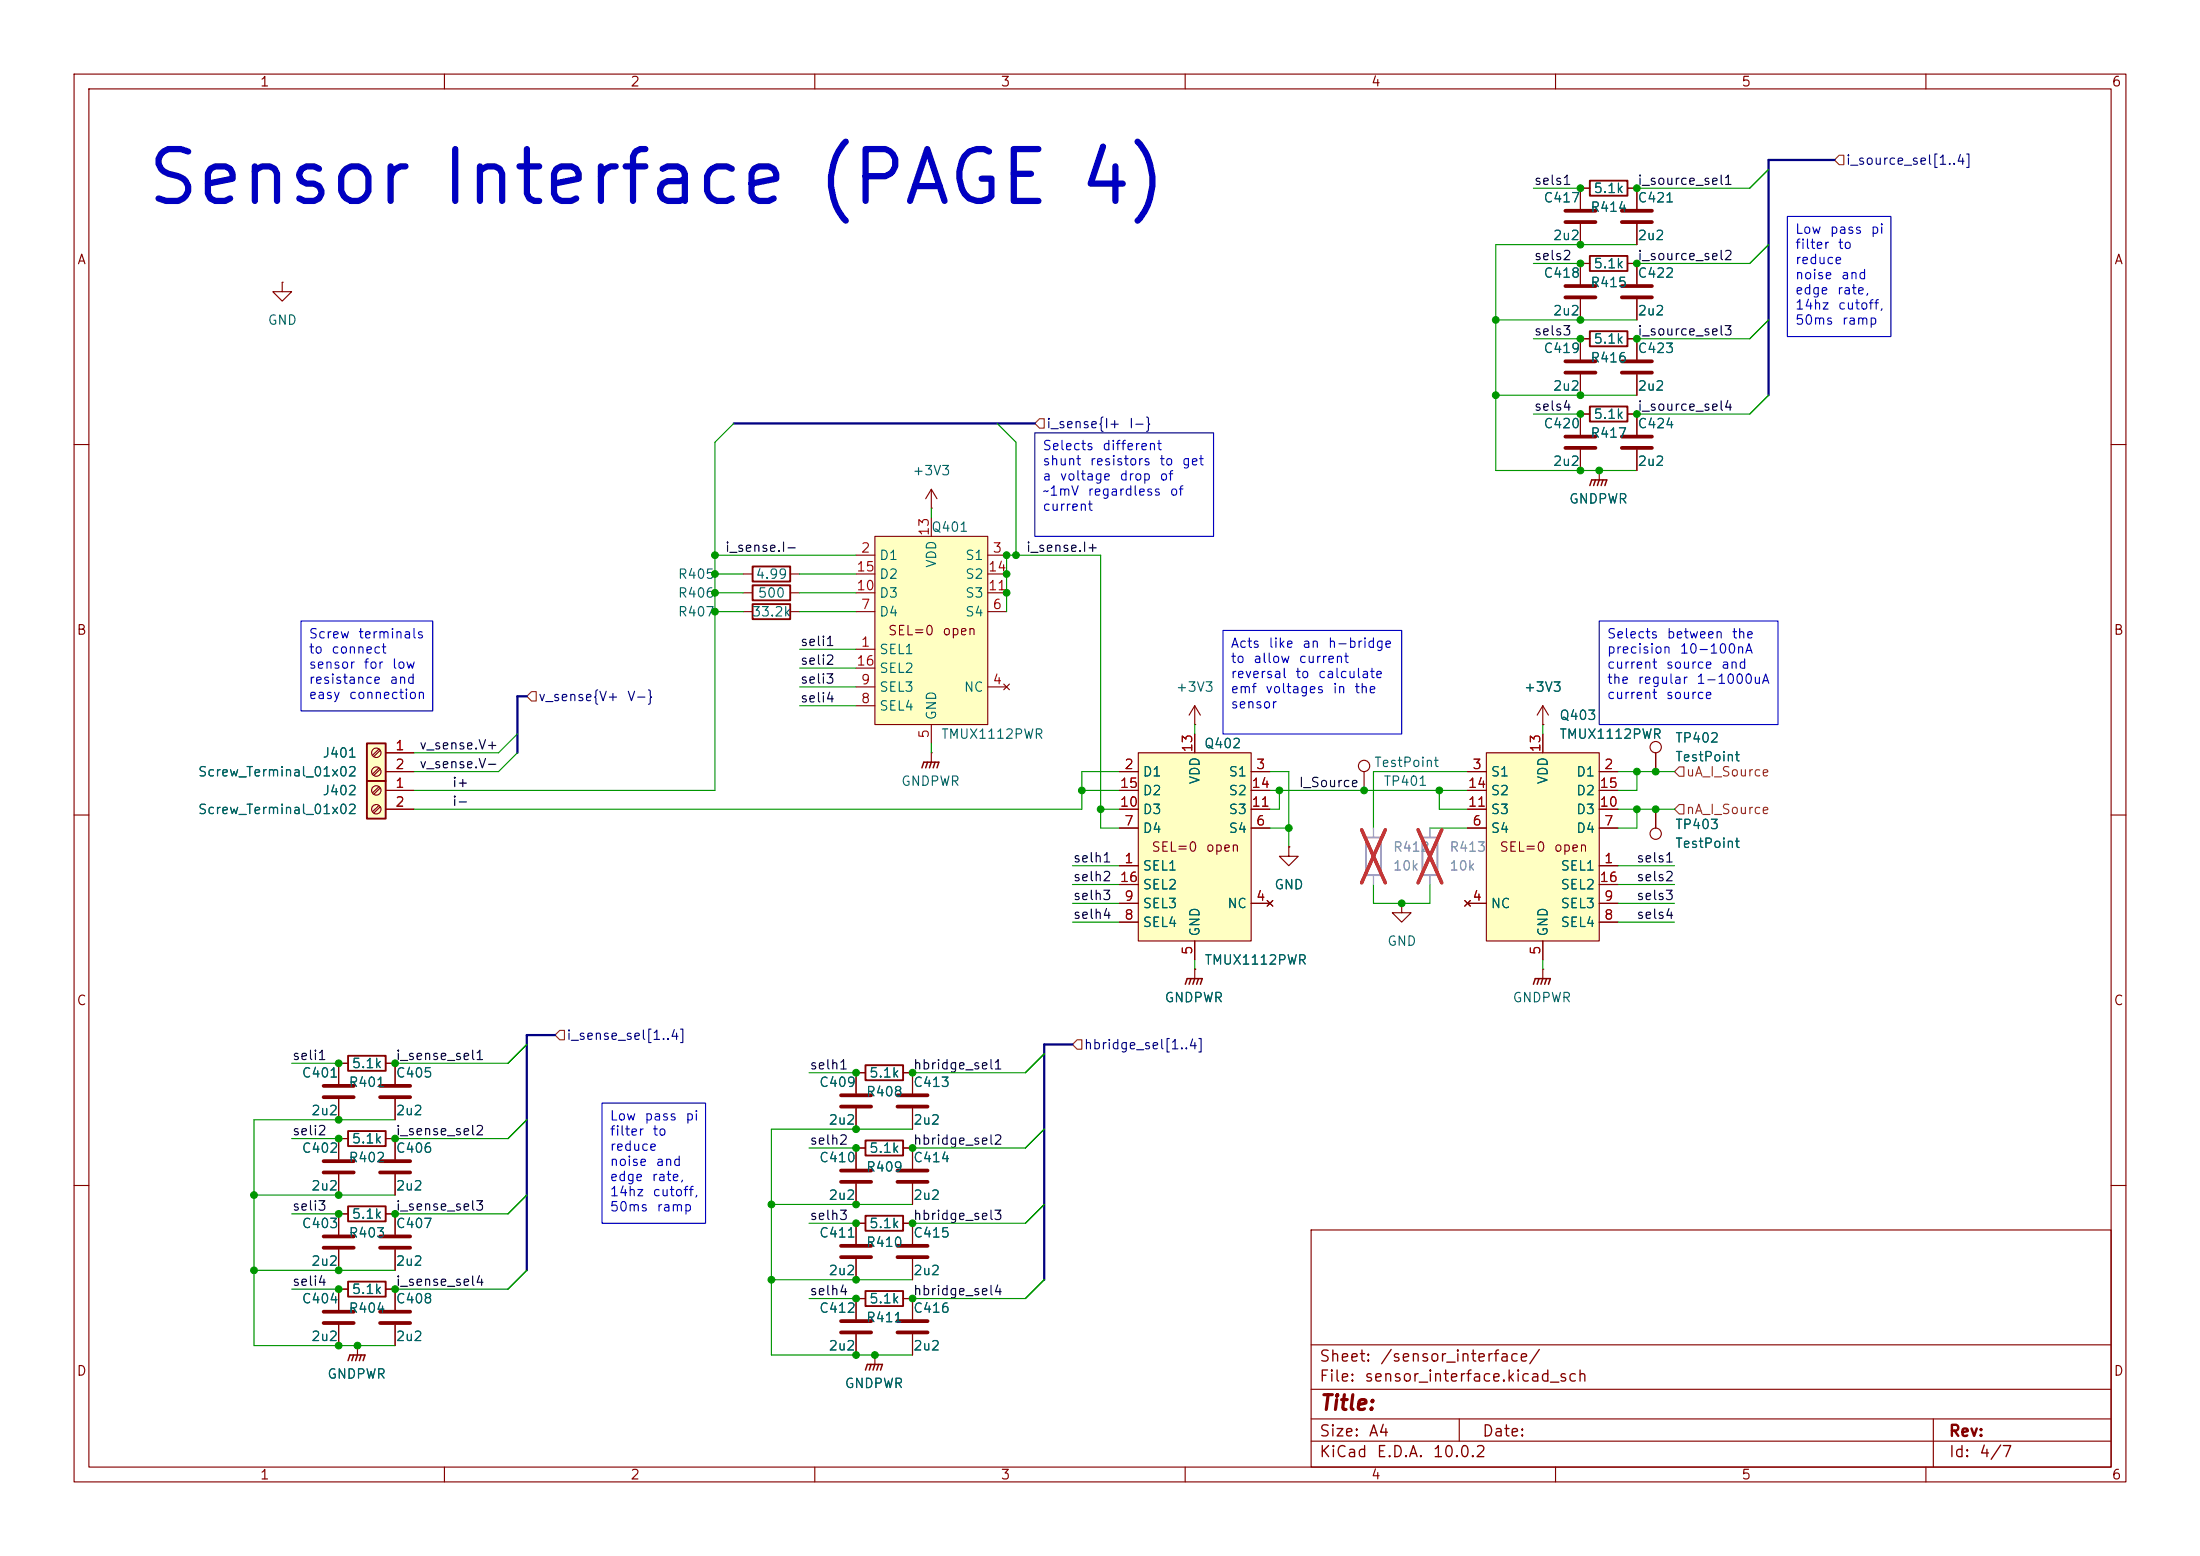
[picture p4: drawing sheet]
<svg xmlns="http://www.w3.org/2000/svg" width="297mm" height="210mm" viewBox="0 0 297 210" stroke-linecap="round" stroke-linejoin="round" font-family="sans-serif">
<g fill="none" stroke="#840000" stroke-width=".15">
<path d="M10 10h277v190h-277zM12 12h273v186h-273zM60 10v2M110 10v2M160 10v2M210 10v2M260 10v2M213.4 35.6v2.8M213.4 40.4v2.8M10 60h2M215.9 63.5h.1M215.9 63.5v1.3"/>
<path d="M285 60h2M10 110h2M223.5 109.2v2.6M285 110h2M208.3 130.8h.1M208.3 130.8v1.3M45.7 148.3v2.8M45.7 153.7h1.3M47 143.5h-1.3v2.8M52.1 153.7h1.2M52.1 143.5h1.2v2.8M53.3 148.3v2.8"/>
<path d="M10 160h2M45.7 174v2.8M45.7 178.8v2.8M53.3 174v2.8M53.3 178.8v2.8M177 166h108v32h-108zM285 160h2M60 198v2M110 198v2M160 198v2M177 194.5h108M177 191.5h108"/>
<path d="M177 187.5h108M177 181.5h108M197 191.5v3M210 198v2M260 198v2M261 191.5v6.5"/>
<circle cx="223.5" cy="112.5" r=".76"/>
</g>
<path d="M211.3 38.6h4.1M211.3 40.1h4.1M43.7 146.6h4.1M43.7 148.1h4.1M51.3 146.6h4.1M51.3 148.1h4.1M43.7 177h4.1M43.7 178.6h4.1M51.3 177h4.1M51.3 178.6h4.1" fill="none" stroke="#840000" stroke-width=".51"/>
<path d="M214.6 65.5l.3-.7h2l-.2 .7M215.4 64.8l-.3 .7M215.9 64.8l-.3 .7M216.4 64.8l-.2 .7M207 132.8l.3-.7h2l-.3 .7M207.8 132.1l-.3 .7M208.3 132.1l-.3 .7M208.8 132.1l-.3 .7" fill="none" stroke="#840000" stroke-width=".2"/>
<path d="M47 152.7h5.1v2h-5.1zM47 142.5h5.1v2h-5.1z" fill="none" stroke="#840000" stroke-width=".25"/>
<path d="M200.7 101.6h15.2v25.4h-15.2z" fill="#ffffc2"/>
<g fill="none" stroke="#840000" stroke-width=".15">
<path d="M38.1 38.1v1.3h1.3l-1.3 1.2-1.3-1.2h1.3M38.1 38.1h.1M213.4 30.2v2.8M214.6 25.4h-1.2v2.8M219.7 25.4h1.3v2.8M221 30.2v2.8M221 35.6v2.8M213.4 55.9h1.2M219.7 55.9h1.3v2.8M221 40.4v2.8M221 60.7v2.8M208.3 99.1v2.5"/>
<path d="M125.7 101.6h.1M125.7 101.6v1.3M198.1 104.1h2.6M198.1 111.8h2.6M198.1 109.2h2.6M198.1 106.7h2.6M200.7 101.6h15.2v25.4h-15.2zM215.9 116.8h2.5M215.9 104.1h2.5M215.9 111.8h2.5M215.9 109.2h2.5M215.9 106.7h2.5"/>
<path d="M215.9 119.4h2.5M161.3 130.8h.1M161.3 130.8v1.3M189.2 121.9v1.3h1.3l-1.3 1.3-1.2-1.3h1.2M189.2 121.9h.1M197.7 121.5l.8 .8M198.1 121.9h2.6M198.5 121.5l-.8 .8M208.3 127v2.5M215.9 121.9h2.5M215.9 124.5h2.5M45.7 153.7v2.8"/>
<path d="M45.7 158.5v2.8M53.3 153.7v2.8M53.3 158.5v2.8M115.6 144.8v2.8M115.6 149.6v2.8M115.6 154.9v2.8M115.6 159.8v2.8M45.7 174h1.3M45.7 163.8h1.3M52.1 174h1.2M52.1 163.8h1.2v2.8M53.3 168.7v2.8"/>
<path d="M115.6 165.1v2.8M115.6 169.9v2.8M116.8 175.3h-1.2v2.8M121.9 175.3h1.3v2.8M123.2 165.1v2.8M123.2 169.9v2.8M115.6 180.1v2.8M118.1 182.9h.1M118.1 182.9v1.3M123.2 180.1v2.8"/>
</g>
<g fill="none" stroke="#840000" stroke-width=".51">
<path d="M211.3 28.4h4.1M211.3 30h4.1M218.9 28.4h4.1M218.9 30h4.1M218.9 38.6h4.1M218.9 58.9h4.1M218.9 40.1h4.1M218.9 60.5h4.1M43.7 156.7h4.1M43.7 158.2h4.1M51.3 156.7h4.1M51.3 158.2h4.1"/>
<path d="M113.5 147.8h4.1M113.5 149.4h4.1M113.5 158h4.1M113.5 159.5h4.1M51.3 166.9h4.1M51.3 168.4h4.1M113.5 178.3h4.1M113.5 179.8h4.1M113.5 168.1h4.1M113.5 169.7h4.1M121.2 178.3h4M121.2 179.8h4"/>
<path d="M121.2 168.1h4M121.2 169.7h4"/>
</g>
<path d="M214.6 24.4h5.1v2h-5.1zM214.6 54.9h5.1v2h-5.1zM47 173h5.1v2h-5.1zM47 162.8h5.1v2h-5.1zM116.8 174.2h5.1v2.1h-5.1z" fill="none" stroke="#840000" stroke-width=".25"/>
<path d="M124.5 103.6l.2-.7h2l-.2 .7M125.2 102.9l-.2 .7M125.7 102.9l-.2 .7M126.2 102.9l-.2 .7M160 132.8l.3-.7h2l-.2 .7M160.8 132.1l-.3 .7M161.3 132.1l-.3 .7M161.8 132.1l-.3 .7M116.8 184.9l.3-.7h2l-.2 .7M117.6 184.2l-.3 .7M118.1 184.2l-.2 .7M118.6 184.2l-.2 .7" fill="none" stroke="#840000" stroke-width=".2"/>
<path d="M118.1 72.4h15.2v25.4h-15.2z" fill="#ffffc2"/>
<g fill="none" stroke="#840000" stroke-width=".15">
<path d="M115.6 74.9h2.5M115.6 77.5h2.5M118.1 72.4h15.2v25.4h-15.2zM125.7 69.9v2.5M133.3 74.9h2.6M133.3 77.5h2.6M115.6 87.6h2.5M115.6 92.7h2.5M115.6 82.6h2.5M115.6 95.3h2.5M115.6 80h2.5M115.6 90.2h2.5"/>
<path d="M125.7 97.8v2.5M133.3 92.7h2.6M133.3 82.6h2.6M133.3 80h2.6M135.5 92.3l.8 .8M136.3 92.3l-.8 .8"/>
</g>
<path d="M49.5 100.3h2.6v5.1h-2.6z" fill="#ffffc2"/>
<path d="M49.5 100.3h2.6v5.1h-2.6z" fill="none" stroke="#840000" stroke-width=".25"/>
<g fill="none" stroke="#840000" stroke-width=".15">
<path d="M51.2 101.1l-.9 .8M51.2 103.6l-.9 .9M51.3 101.3l-.8 .8M51.3 103.8l-.8 .8M52.1 101.6h3.8M52.1 104.1h3.8"/>
<circle cx="50.8" cy="104.1" r=".63"/>
<circle cx="50.8" cy="101.6" r=".63"/>
</g>
<path d="M49.5 105.4h2.6v5.1h-2.6z" fill="#ffffc2"/>
<path d="M214.6 44.7h5.1v2h-5.1zM101.6 76.5h5.1v2h-5.1zM101.6 79h5.1v2h-5.1zM101.6 81.5h5.1v2.1h-5.1zM49.5 105.4h2.6v5.1h-2.6zM116.8 143.8h5.1v2h-5.1zM116.8 153.9h5.1v2.1h-5.1z" fill="none" stroke="#840000" stroke-width=".25"/>
<g fill="none" stroke="#840000" stroke-width=".15">
<path d="M213.4 45.7h1.2M219.7 45.7h1.3v2.8M221 50.5v2.8M100.3 77.5h1.3M106.7 77.5h1.2M125.7 68.6h.1M125.7 66l-.7 1.3M125.7 66l.8 1.3M125.7 66v2.6M100.3 82.6h1.3M100.3 80h1.3M106.7 82.6h1.2"/>
<path d="M106.7 80h1.2M161.3 97.8h.1M161.3 95.3l-.8 1.2M161.3 95.3l.8 1.2M161.3 95.3v2.5M51.2 106.2l-.9 .8M51.2 108.7l-.9 .9M51.3 106.3l-.8 .9M51.3 108.9l-.8 .8M52.1 106.7h3.8M52.1 109.2h3.8M174 114.3v1.3h1.3l-1.3 1.2-1.3-1.2h1.3"/>
<path d="M174 114.3h.1M184.1 104.1v2.6M223.5 101.6v2.5M115.6 144.8h1.2M115.6 154.9h1.2M121.9 144.8h1.3v2.8M121.9 154.9h1.3v2.8M123.2 149.6v2.8M123.2 159.8v2.8M45.7 163.8v2.8M45.7 168.7v2.8"/>
<circle cx="50.8" cy="109.2" r=".63"/>
<circle cx="50.8" cy="106.7" r=".63"/>
<circle cx="184.1" cy="103.4" r=".76"/>
<circle cx="223.5" cy="100.8" r=".76"/>
</g>
<path d="M184.4 113h2v5.1h-2zM192 113h2.1v5.1h-2.1z" fill="none" stroke="#a1a1a1" stroke-width=".25"/>
<path d="M185.4 111.8v1.2M185.4 118.1v1.3M193 111.8v1.2M193 118.1v1.3" fill="none" stroke="#a1a1a1" stroke-width=".15"/>
<path d="M183.8 112l3.2 7.2M187 112l-3.2 7.2M191.4 112l3.2 7.2M194.6 112l-3.2 7.2" fill="none" stroke="#e12e31" stroke-width=".46"/>
<path d="M218.9 48.8h4.1M218.9 50.3h4.1M121.2 158h4M121.2 159.5h4M121.2 147.8h4M121.2 149.4h4M43.7 166.9h4.1M43.7 168.4h4.1" fill="none" stroke="#840000" stroke-width=".51"/>
<path d="M153.7 101.6h15.2v25.4h-15.2z" fill="#ffffc2"/>
<g fill="none" stroke="#840000" stroke-width=".15">
<path d="M213.4 30.2v2.8M214.6 25.4h-1.2v2.8M214.6 35.6h-1.2v2.8M219.7 35.6h1.3v2.8M219.7 25.4h1.3v2.8M221 30.2v2.8M213.4 40.4v2.8M213.4 50.5v2.8M214.6 45.7h-1.2v2.8M214.6 55.9h-1.2v2.8M219.7 45.7h1.3v2.8M219.7 55.9h1.3v2.8"/>
<path d="M221 40.4v2.8M221 50.5v2.8M213.4 60.7v2.8M215.9 63.5h.1M221 60.7v2.8M161.3 99.1v2.5M208.3 97.8h.1M208.3 95.3l-.8 1.2M208.3 95.3l.7 1.2M208.3 95.3v2.5M208.3 99.1v2.5M52.1 104.1h3.8"/>
<path d="M52.1 109.2h3.8M52.1 106.7h3.8M52.1 101.6h3.8M151.1 116.8h2.6M151.1 104.1h2.6M151.1 111.8h2.6M151.1 109.2h2.6M151.1 106.7h2.6M151.1 119.4h2.6M153.7 101.6h15.2v25.4h-15.2zM168.9 104.1h2.5M168.9 111.8h2.5"/>
<path d="M168.9 109.2h2.5M168.9 106.7h2.5M174 114.3h.1M198.1 104.1h2.6M198.1 111.8h2.6M198.1 109.2h2.6M198.1 106.7h2.6M215.9 116.8h2.5M215.9 104.1h2.5M215.9 111.8h2.5M215.9 109.2h2.5M215.9 106.7h2.5"/>
<path d="M215.9 119.4h2.5M223.5 101.6v2.5M223.5 109.2v2.6M151.1 121.9h2.6M151.1 124.5h2.6M161.3 130.8h.1M161.3 127v2.5M168.9 121.9h2.5M171.1 121.5l.7 .8M171.8 121.5l-.7 .8M197.7 121.5l.8 .8M198.1 121.9h2.6"/>
<path d="M198.5 121.5l-.8 .8M208.3 127v2.5M215.9 121.9h2.5M215.9 124.5h2.5M45.7 148.3v2.8M45.7 158.5v2.8M47 143.5h-1.3v2.8M47 153.7h-1.3v2.8M52.1 143.5h1.2v2.8M52.1 153.7h1.2v2.8M53.3 148.3v2.8M53.3 158.5v2.8"/>
<path d="M115.6 149.6v2.8M115.6 159.8v2.8M116.8 144.8h-1.2v2.8M116.8 154.9h-1.2v2.8M121.9 144.8h1.3v2.8M121.9 154.9h1.3v2.8M123.2 149.6v2.8M123.2 159.8v2.8M45.7 168.7v2.8M45.7 178.8v2.8M47 163.8h-1.3v2.8M47 174h-1.3v2.8"/>
<path d="M52.1 163.8h1.2v2.8M52.1 174h1.2v2.8M53.3 168.7v2.8M53.3 178.8v2.8M115.6 169.9v2.8M116.8 165.1h-1.2v2.8M116.8 175.3h-1.2v2.8M121.9 165.1h1.3v2.8M121.9 175.3h1.3v2.8M123.2 169.9v2.8M48.3 181.6h.1M48.3 181.6v1.3"/>
<path d="M115.6 180.1v2.8M118.1 182.9h.1M123.2 180.1v2.8"/>
</g>
<path d="M214.6 34.5h5.1v2.1h-5.1zM116.8 164.1h5.1v2h-5.1z" fill="none" stroke="#840000" stroke-width=".25"/>
<path d="M211.3 48.8h4.1M211.3 50.3h4.1M211.3 58.9h4.1M211.3 60.5h4.1" fill="none" stroke="#840000" stroke-width=".51"/>
<path d="M47 183.6l.2-.7h2.1l-.3 .7M47.8 182.9l-.3 .7M48.3 182.9l-.3 .7M48.8 182.9l-.3 .7" fill="none" stroke="#840000" stroke-width=".2"/>
<path d="M247.6 21.6l.7-.6h.6v1.2h-.6zM140.3 56.5h.7v1.3h-.7l-.6-.6zM71.1 94l.7-.7h.6v1.3h-.6zM226.7 103.5h.6v1.3h-.6l-.6-.7zM226.7 108.6h.6v1.3h-.6l-.6-.7zM75.6 139.1h.6v1.2h-.6l-.7-.6zM145.4 140.3h.6v1.3h-.6l-.6-.6z" fill="none" stroke="#725600" stroke-width=".15"/>
<path d="M247.6 21.6h-8.8v31.7M99.1 57.2h40.6M71.1 94h-1.3v7.6M74.9 139.7h-3.8v31.8M144.8 141h-3.8v31.7" fill="none" stroke="#000084" stroke-width=".3"/>
<g fill="none" stroke="#009600" stroke-width=".15">
<path d="M207 35.6h6.4M207 25.4h6.4M221 33h-19.1v30.5h19.1M238.8 33l-2.6 2.6h-15.2M238.8 22.9l-2.6 2.5h-15.2M99.1 57.2l-2.6 2.5v47h-40.6M134.6 57.2l2.6 2.5v15.2M201.9 53.3h19.1M201.9 43.2h19.1M207 45.7h6.4M207 55.9h6.4M238.8 43.2l-2.6 2.5h-15.2"/>
<path d="M238.8 53.3l-2.6 2.6h-15.2M96.5 77.5h3.8M96.5 74.9h19.1M107.9 77.5h7.7M125.7 68.6v1.3M69.8 99.1l-2.5 2.5h-11.4M96.5 80h3.8M96.5 82.6h3.8M107.9 92.7h7.7M107.9 87.6h7.7M107.9 80h7.7M107.9 95.3h7.7"/>
<path d="M107.9 82.6h7.7M107.9 90.2h7.7M135.9 82.6v-7.7h12.7v36.9h2.5M161.3 97.8v1.3M208.3 97.8v1.3M69.8 101.6l-2.5 2.5h-11.4M125.7 100.3v1.3M144.8 116.8h6.3M144.8 119.4h6.3M146 106.7h5.1M148.6 109.2h2.5M151.1 104.1h-5.1v5.1h-90.1"/>
<path d="M171.4 111.8h2.6M171.4 104.1h2.6v10.2M171.4 106.7h26.7M172.7 106.7v2.5h-1.3M185.4 119.4v2.5h7.6v-2.5M193 111.8h5.1M194.3 106.7v2.5h3.8M198.1 104.1h-12.7v7.7M218.4 104.1h7.7M218.4 116.8h7.7M218.4 109.2h7.7M218.4 119.4h7.7"/>
<path d="M221 109.2v2.6h-2.6M221 104.1v2.6h-2.6M144.8 124.5h6.3M144.8 121.9h6.3M161.3 129.5v1.3M208.3 129.5v1.3M218.4 124.5h7.7M218.4 121.9h7.7M39.4 153.7h6.3M39.4 143.5h6.3M53.3 151.1h-19v30.5h19M71.1 151.1l-2.5 2.6h-15.3"/>
<path d="M71.1 141l-2.5 2.5h-15.3M109.2 144.8h6.4M109.2 154.9h6.4M123.2 152.4h-19.1v30.5h19.1M141 142.2l-2.6 2.6h-15.2M141 152.4l-2.6 2.5h-15.2M34.3 161.3h19M34.3 171.5h19M39.4 163.8h6.3M39.4 174h6.3M71.1 161.3l-2.5 2.5h-15.3M71.1 171.5l-2.5 2.5h-15.3"/>
<path d="M104.1 172.7h19.1M104.1 162.6h19.1M109.2 175.3h6.4M109.2 165.1h6.4M141 172.7l-2.6 2.6h-15.2M141 162.6l-2.6 2.5h-15.2"/>
</g>
<path d="M241.3 29.2h14v16.2h-14zM139.7 58.4h24.1v14h-24.1zM40.6 83.8h17.8v12.1h-17.8zM165.1 85.1h24.1v14h-24.1zM215.9 83.8h24.1v14h-24.1zM81.3 148.9h13.9v16.2h-13.9z" fill="none" stroke="#0000c2" stroke-width=".15"/>
<path d="M185.4 111.8v1.2M185.4 118.1v1.3M193 111.8v1.2M193 118.1v1.3" fill="none" stroke="#a1a1a1" stroke-width=".15"/>
<path d="M183.8 112l3.2 7.2M187 112l-3.2 7.2M191.4 112l3.2 7.2M194.6 112l-3.2 7.2" fill="none" stroke="#e12e31" stroke-width=".46"/>
<g fill="#009600" stroke="#009600" stroke-width=".14">
<circle cx="213.4" cy="25.4" r=".46"/>
<circle cx="213.4" cy="33" r=".46"/>
<circle cx="213.4" cy="45.7" r=".46"/>
<circle cx="221" cy="25.4" r=".46"/>
<circle cx="201.9" cy="43.2" r=".46"/>
<circle cx="201.9" cy="53.3" r=".46"/>
<circle cx="172.7" cy="106.7" r=".46"/>
<circle cx="146" cy="106.7" r=".46"/>
<circle cx="148.6" cy="109.2" r=".46"/>
<circle cx="223.5" cy="104.1" r=".46"/>
<circle cx="221" cy="104.1" r=".46"/>
<circle cx="223.5" cy="109.2" r=".46"/>
<circle cx="221" cy="109.2" r=".46"/>
<circle cx="189.2" cy="121.9" r=".46"/>
<circle cx="174" cy="111.8" r=".46"/>
<circle cx="184.1" cy="106.7" r=".46"/>
<circle cx="194.3" cy="106.7" r=".46"/>
<circle cx="213.4" cy="63.5" r=".46"/>
<circle cx="215.9" cy="63.5" r=".46"/>
<circle cx="221" cy="45.7" r=".46"/>
<circle cx="221" cy="55.9" r=".46"/>
<circle cx="213.4" cy="53.3" r=".46"/>
<circle cx="213.4" cy="55.9" r=".46"/>
<circle cx="221" cy="35.6" r=".46"/>
<circle cx="213.4" cy="43.2" r=".46"/>
<circle cx="213.4" cy="35.6" r=".46"/>
<circle cx="96.5" cy="80" r=".46"/>
<circle cx="96.5" cy="82.6" r=".46"/>
<circle cx="45.7" cy="161.3" r=".46"/>
<circle cx="34.3" cy="161.3" r=".46"/>
<circle cx="45.7" cy="171.5" r=".46"/>
<circle cx="45.7" cy="174" r=".46"/>
<circle cx="45.7" cy="163.8" r=".46"/>
<circle cx="45.7" cy="153.7" r=".46"/>
<circle cx="34.3" cy="171.5" r=".46"/>
<circle cx="45.7" cy="181.6" r=".46"/>
<circle cx="48.3" cy="181.6" r=".46"/>
<circle cx="45.7" cy="143.5" r=".46"/>
<circle cx="53.3" cy="143.5" r=".46"/>
<circle cx="45.7" cy="151.1" r=".46"/>
<circle cx="53.3" cy="153.7" r=".46"/>
<circle cx="115.6" cy="144.8" r=".46"/>
<circle cx="104.1" cy="162.6" r=".46"/>
<circle cx="104.1" cy="172.7" r=".46"/>
<circle cx="115.6" cy="165.1" r=".46"/>
<circle cx="115.6" cy="162.6" r=".46"/>
<circle cx="115.6" cy="182.9" r=".46"/>
<circle cx="118.1" cy="182.9" r=".46"/>
<circle cx="115.6" cy="152.4" r=".46"/>
<circle cx="123.2" cy="154.9" r=".46"/>
<circle cx="115.6" cy="154.9" r=".46"/>
<circle cx="135.9" cy="80" r=".46"/>
<circle cx="96.5" cy="74.9" r=".46"/>
<circle cx="96.5" cy="77.5" r=".46"/>
<circle cx="137.2" cy="74.9" r=".46"/>
<circle cx="135.9" cy="77.5" r=".46"/>
<circle cx="135.9" cy="74.9" r=".46"/>
<circle cx="53.3" cy="174" r=".46"/>
<circle cx="53.3" cy="163.8" r=".46"/>
<circle cx="123.2" cy="144.8" r=".46"/>
<circle cx="115.6" cy="172.7" r=".46"/>
<circle cx="115.6" cy="175.3" r=".46"/>
<circle cx="123.2" cy="165.1" r=".46"/>
<circle cx="123.2" cy="175.3" r=".46"/>
</g>
<text font-size="7" fill="#0000c2" x="19.4" y="29.2">Sensor Interface (PAGE 4)</text>
<text font-size="2" fill="#840000" x="178" y="190.8">Title:</text>
<g font-size="1.5" fill="#840000">
<text x="178" y="184.2">Sheet:</text>
<text x="186.2" y="184.2">/sensor_interface/</text>
<text x="178" y="186.9">File:</text>
<text x="184.1" y="186.9">sensor_interface.kicad_sch</text>
<text x="178" y="197.1">KiCad</text>
<text x="178" y="194.3">Size:</text>
<text x="184.7" y="194.3">A4</text>
<text x="185.7" y="197.1">E.D.A.</text>
<text x="193.3" y="197.1">10.0.2</text>
<text x="200" y="194.3">Date:</text>
<text x="263" y="194.3">Rev:</text>
<text x="263" y="197.1">Id:</text>
<text x="267.1" y="197.1">4/7</text>
</g>
<g font-size="1.3" fill="#840000">
<text x="35" y="12">1</text>
<text x="85" y="12">2</text>
<text x="135" y="12">3</text>
<text x="185" y="12">4</text>
<text x="235" y="12">5</text>
<text x="285" y="12">6</text>
<text x="10.3" y="36">A</text>
<text x="285.3" y="36">A</text>
<text x="10.3" y="86">B</text>
<text x="119.8" y="86.1">SEL=0</text>
<text x="127.1" y="86.1">open</text>
<text x="285.3" y="86">B</text>
<text x="155.4" y="115.3">SEL=0</text>
<text x="162.7" y="115.3">open</text>
<text x="202.3" y="115.3">SEL=0</text>
<text x="209.7" y="115.3">open</text>
<text x="10.3" y="136">C</text>
<text x="285.3" y="136">C</text>
<text x="10.3" y="186">D</text>
<text x="285.3" y="186">D</text>
<text x="35" y="200">1</text>
<text x="85" y="200">2</text>
<text x="135" y="200">3</text>
<text x="185" y="200">4</text>
<text x="235" y="200">5</text>
<text x="285" y="200">6</text>
</g>
<g font-size="1.3" fill="#000084">
<text x="249.1" y="22.6">i_source_sel[1..4]</text>
<text x="141.2" y="58.1">i_sense{I+</text>
<text x="152.3" y="58.1">I-}</text>
<text x="72.6" y="95">v_sense{V+</text>
<text x="84.6" y="95">V-}</text>
<text x="76.4" y="140.7">i_sense_sel[1..4]</text>
<text x="146.2" y="141.9">hbridge_sel[1..4]</text>
</g>
<g font-size="1.3" fill="#0f0f0f">
<text x="207" y="25.3">sels1</text>
<text x="221" y="25.3">i_source_sel1</text>
<text x="207" y="35.4">sels2</text>
<text x="221" y="35.4">i_source_sel2</text>
<text x="207" y="45.6">sels3</text>
<text x="221" y="45.6">i_source_sel3</text>
<text x="207" y="55.8">sels4</text>
<text x="221" y="55.8">i_source_sel4</text>
<text x="97.8" y="74.8">i_sense.I-</text>
<text x="138.4" y="74.8">i_sense.I+</text>
<text x="107.9" y="87.5">seli1</text>
<text x="107.9" y="90">seli2</text>
<text x="107.9" y="95.1">seli4</text>
<text x="107.9" y="92.6">seli3</text>
<text x="56.5" y="101.5">v_sense.V+</text>
<text x="56.5" y="104">v_sense.V-</text>
<text x="61" y="106.6">i+</text>
<text x="175.3" y="106.6">I_Source</text>
<text x="61" y="109.1">i-</text>
<text x="144.8" y="116.7">selh1</text>
<text x="144.8" y="119.3">selh2</text>
<text x="220.8" y="116.7">sels1</text>
<text x="220.8" y="119.3">sels2</text>
<text x="144.8" y="124.3">selh4</text>
<text x="144.8" y="121.8">selh3</text>
<text x="220.8" y="124.3">sels4</text>
<text x="220.8" y="121.8">sels3</text>
<text x="39.4" y="143.4">seli1</text>
<text x="53.3" y="143.4">i_sense_sel1</text>
<text x="109.2" y="144.7">selh1</text>
<text x="123.2" y="144.7">hbridge_sel1</text>
<text x="39.4" y="153.5">seli2</text>
<text x="53.3" y="153.5">i_sense_sel2</text>
<text x="109.2" y="154.8">selh2</text>
<text x="123.2" y="154.8">hbridge_sel2</text>
<text x="39.4" y="163.7">seli3</text>
<text x="53.3" y="163.7">i_sense_sel3</text>
<text x="109.2" y="165">selh3</text>
<text x="123.2" y="165">hbridge_sel3</text>
<text x="39.4" y="173.9">seli4</text>
<text x="53.3" y="173.9">i_sense_sel4</text>
<text x="109.2" y="175.1">selh4</text>
<text x="123.2" y="175.1">hbridge_sel4</text>
</g>
<g font-size="1.3" fill="#006464">
<text x="208.3" y="27.6">C417</text>
<text x="214.6" y="28.9">R414</text>
<text x="215" y="26.4">5.1k</text>
<text x="221" y="27.6">C421</text>
<text x="209.6" y="32.7">2u2</text>
<text x="221" y="32.7">2u2</text>
<text x="208.3" y="37.8">C418</text>
<text x="214.6" y="39.1">R415</text>
<text x="215" y="36.5">5.1k</text>
<text x="221" y="37.8">C422</text>
<text x="36.1" y="44.2">GND</text>
<text x="208.3" y="48">C419</text>
<text x="209.6" y="42.9">2u2</text>
<text x="215" y="46.7">5.1k</text>
<text x="221" y="48">C423</text>
<text x="221" y="42.9">2u2</text>
<text x="209.6" y="53">2u2</text>
<text x="214.6" y="49.2">R416</text>
<text x="221" y="53">2u2</text>
<text x="208.3" y="58.1">C420</text>
<text x="214.6" y="59.4">R417</text>
<text x="215" y="56.9">5.1k</text>
<text x="221" y="58.1">C424</text>
<text x="123.1" y="64.5">+3V3</text>
<text x="209.6" y="63.2">2u2</text>
<text x="221" y="63.2">2u2</text>
<text x="211.7" y="68.3">GNDPWR</text>
<text x="118.6" y="75.9">D1</text>
<text x="125.6" y="72.1">Q401</text>
<text x="126.7" y="76.7" transform="rotate(-90 126.7 76.7)">VDD</text>
<text x="130.2" y="75.9">S1</text>
<text x="91.4" y="83.5">R407</text>
<text x="91.4" y="78.4">R405</text>
<text x="91.4" y="81">R406</text>
<text x="101.4" y="83.5">33.2k</text>
<text x="101.9" y="78.4">4.99</text>
<text x="102.2" y="81">500</text>
<text x="118.6" y="83.5">D4</text>
<text x="118.6" y="81">D3</text>
<text x="118.6" y="78.4">D2</text>
<text x="130.2" y="83.5">S4</text>
<text x="130.2" y="81">S3</text>
<text x="130.2" y="78.4">S2</text>
<text x="118.6" y="88.6">SEL1</text>
<text x="118.6" y="93.7">SEL3</text>
<text x="118.6" y="91.1">SEL2</text>
<text x="130" y="93.7">NC</text>
<text x="158.6" y="93.7">+3V3</text>
<text x="205.6" y="93.7">+3V3</text>
<text x="118.6" y="96.2">SEL4</text>
<text x="126.7" y="97.3" transform="rotate(-90 126.7 97.3)">GND</text>
<text x="127" y="100">TMUX1112PWR</text>
<text x="162.5" y="101.3">Q402</text>
<text x="210.4" y="97.5">Q403</text>
<text x="210.4" y="100">TMUX1112PWR</text>
<text x="226.1" y="100.5">TP402</text>
<text x="26.6" y="105.1">Screw_Terminal_01x02</text>
<text x="43.5" y="102.6">J401</text>
<text x="43.5" y="107.7">J402</text>
<text x="121.6" y="106.4">GNDPWR</text>
<text x="154.2" y="105.1">D1</text>
<text x="154.2" y="107.7">D2</text>
<text x="162.3" y="105.9" transform="rotate(-90 162.3 105.9)">VDD</text>
<text x="165.8" y="105.1">S1</text>
<text x="165.8" y="107.7">S2</text>
<text x="185.4" y="103.8">TestPoint</text>
<text x="186.7" y="106.4">TP401</text>
<text x="201.2" y="105.1">S1</text>
<text x="201.2" y="107.7">S2</text>
<text x="209.3" y="105.9" transform="rotate(-90 209.3 105.9)">VDD</text>
<text x="212.7" y="105.1">D1</text>
<text x="212.7" y="107.7">D2</text>
<text x="226.1" y="103.1">TestPoint</text>
<text x="26.6" y="110.2">Screw_Terminal_01x02</text>
<text x="154.2" y="112.7">D4</text>
<text x="154.2" y="110.2">D3</text>
<text x="165.8" y="112.7">S4</text>
<text x="165.8" y="110.2">S3</text>
<text x="201.2" y="112.7">S4</text>
<text x="201.2" y="110.2">S3</text>
<text x="212.7" y="112.7">D4</text>
<text x="212.7" y="110.2">D3</text>
<text x="226.1" y="112.2">TP403</text>
<text x="154.2" y="117.8">SEL1</text>
<text x="210.6" y="117.8">SEL1</text>
<text x="226.1" y="114.8">TestPoint</text>
<text x="154.2" y="125.4">SEL4</text>
<text x="154.2" y="122.9">SEL3</text>
<text x="154.2" y="120.4">SEL2</text>
<text x="165.6" y="122.9">NC</text>
<text x="172" y="120.4">GND</text>
<text x="201.2" y="122.9">NC</text>
<text x="210.6" y="125.4">SEL4</text>
<text x="210.6" y="122.9">SEL3</text>
<text x="210.6" y="120.4">SEL2</text>
<text x="162.3" y="126.5" transform="rotate(-90 162.3 126.5)">GND</text>
<text x="162.5" y="130.5">TMUX1112PWR</text>
<text x="187.2" y="128">GND</text>
<text x="209.3" y="126.5" transform="rotate(-90 209.3 126.5)">GND</text>
<text x="157.1" y="135.6">GNDPWR</text>
<text x="204.1" y="135.6">GNDPWR</text>
<text x="40.6" y="145.8">C401</text>
<text x="47" y="147">R401</text>
<text x="47.4" y="144.5">5.1k</text>
<text x="53.3" y="145.8">C405</text>
<text x="110.5" y="147">C409</text>
<text x="116.8" y="148.3">R408</text>
<text x="117.3" y="145.8">5.1k</text>
<text x="123.2" y="147">C413</text>
<text x="40.6" y="155.9">C402</text>
<text x="41.9" y="150.8">2u2</text>
<text x="47.4" y="154.6">5.1k</text>
<text x="53.3" y="155.9">C406</text>
<text x="53.3" y="150.8">2u2</text>
<text x="111.8" y="152.1">2u2</text>
<text x="117.3" y="155.9">5.1k</text>
<text x="123.2" y="152.1">2u2</text>
<text x="41.9" y="161">2u2</text>
<text x="47" y="157.2">R402</text>
<text x="53.3" y="161">2u2</text>
<text x="110.5" y="157.2">C410</text>
<text x="116.8" y="158.5">R409</text>
<text x="123.2" y="157.2">C414</text>
<text x="40.6" y="166.1">C403</text>
<text x="47" y="167.3">R403</text>
<text x="47.4" y="164.8">5.1k</text>
<text x="53.3" y="166.1">C407</text>
<text x="110.5" y="167.3">C411</text>
<text x="111.8" y="162.3">2u2</text>
<text x="117.3" y="166.1">5.1k</text>
<text x="123.2" y="167.3">C415</text>
<text x="123.2" y="162.3">2u2</text>
<text x="41.9" y="171.2">2u2</text>
<text x="53.3" y="171.2">2u2</text>
<text x="111.8" y="172.4">2u2</text>
<text x="116.8" y="168.6">R410</text>
<text x="123.2" y="172.4">2u2</text>
<text x="40.6" y="176.2">C404</text>
<text x="47" y="177.5">R404</text>
<text x="47.4" y="175">5.1k</text>
<text x="53.3" y="176.2">C408</text>
<text x="110.5" y="177.5">C412</text>
<text x="116.8" y="178.8">R411</text>
<text x="117.3" y="176.2">5.1k</text>
<text x="123.2" y="177.5">C416</text>
<text x="41.9" y="181.3">2u2</text>
<text x="53.3" y="181.3">2u2</text>
<text x="111.8" y="182.6">2u2</text>
<text x="123.2" y="182.6">2u2</text>
<text x="44.1" y="186.4">GNDPWR</text>
<text x="114" y="187.7">GNDPWR</text>
</g>
<g font-size="1.3" fill="#0000c2">
<text x="242.3" y="31.9">Low</text>
<text x="242.3" y="33.9">filter</text>
<text x="242.3" y="36">reduce</text>
<text x="246.9" y="31.9">pass</text>
<text x="248" y="33.9">to</text>
<text x="252.5" y="31.9">pi</text>
<text x="242.3" y="38">noise</text>
<text x="242.3" y="40.1">edge</text>
<text x="247.9" y="40.1">rate,</text>
<text x="248.4" y="38">and</text>
<text x="242.3" y="42.1">14hz</text>
<text x="242.3" y="44.1">50ms</text>
<text x="248" y="42.1">cutoff,</text>
<text x="248.6" y="44.1">ramp</text>
<text x="140.7" y="61.1">Selects</text>
<text x="140.7" y="63.1">shunt</text>
<text x="140.7" y="65.2">a</text>
<text x="143" y="65.2">voltage</text>
<text x="147" y="63.1">resistors</text>
<text x="148.7" y="61.1">different</text>
<text x="151" y="65.2">drop</text>
<text x="156.4" y="63.1">to</text>
<text x="156.4" y="65.2">of</text>
<text x="159.5" y="63.1">get</text>
<text x="140.7" y="67.2">~1mV</text>
<text x="140.7" y="69.3">current</text>
<text x="146.7" y="67.2">regardless</text>
<text x="157.8" y="67.2">of</text>
<text x="41.6" y="86.5">Screw</text>
<text x="41.6" y="88.5">to</text>
<text x="44.6" y="88.5">connect</text>
<text x="48.3" y="86.5">terminals</text>
<text x="166.1" y="87.8">Acts</text>
<text x="166.1" y="89.8">to</text>
<text x="169.1" y="89.8">allow</text>
<text x="171.2" y="87.8">like</text>
<text x="175.2" y="89.8">current</text>
<text x="175.7" y="87.8">an</text>
<text x="179.2" y="87.8">h-bridge</text>
<text x="216.9" y="86.5">Selects</text>
<text x="216.9" y="88.5">precision</text>
<text x="224.9" y="86.5">between</text>
<text x="226.7" y="88.5">10-100nA</text>
<text x="233.7" y="86.5">the</text>
<text x="41.6" y="90.6">sensor</text>
<text x="41.6" y="92.6">resistance</text>
<text x="41.6" y="94.7">easy</text>
<text x="47" y="94.7">connection</text>
<text x="49" y="90.6">for</text>
<text x="52.5" y="92.6">and</text>
<text x="52.8" y="90.6">low</text>
<text x="166.1" y="91.8">reversal</text>
<text x="166.1" y="93.9">emf</text>
<text x="166.1" y="95.9">sensor</text>
<text x="170.7" y="93.9">voltages</text>
<text x="174.8" y="91.8">to</text>
<text x="177.8" y="91.8">calculate</text>
<text x="179.8" y="93.9">in</text>
<text x="182.7" y="93.9">the</text>
<text x="216.9" y="90.6">current</text>
<text x="216.9" y="92.6">the</text>
<text x="216.9" y="94.7">current</text>
<text x="221" y="92.6">regular</text>
<text x="224.8" y="90.6">source</text>
<text x="224.8" y="94.7">source</text>
<text x="228.9" y="92.6">1-1000uA</text>
<text x="232.3" y="90.6">and</text>
<text x="82.2" y="151.6">Low</text>
<text x="82.2" y="153.6">filter</text>
<text x="82.2" y="155.6">reduce</text>
<text x="86.9" y="151.6">pass</text>
<text x="88" y="153.6">to</text>
<text x="92.4" y="151.6">pi</text>
<text x="82.2" y="157.7">noise</text>
<text x="82.2" y="159.7">edge</text>
<text x="82.2" y="161.8">14hz</text>
<text x="87.9" y="159.7">rate,</text>
<text x="88" y="161.8">cutoff,</text>
<text x="88.4" y="157.7">and</text>
<text x="82.2" y="163.8">50ms</text>
<text x="88.5" y="163.8">ramp</text>
</g>
<g font-size="1.3" fill="#a90000">
<text x="115.5" y="77.4">15</text>
<text x="116.1" y="74.9">2</text>
<text x="125.7" y="72.4" transform="rotate(-90 125.7 72.4)">13</text>
<text x="133.3" y="77.4">14</text>
<text x="133.9" y="74.9">3</text>
<text x="115.5" y="80">10</text>
<text x="116.1" y="82.5">7</text>
<text x="133.3" y="80">11</text>
<text x="133.9" y="82.5">6</text>
<text x="116.1" y="87.6">1</text>
<text x="115.5" y="90.1">16</text>
<text x="116.1" y="95.2">8</text>
<text x="116.1" y="92.7">9</text>
<text x="133.9" y="92.7">4</text>
<text x="53.3" y="101.6">1</text>
<text x="125.7" y="99.8" transform="rotate(-90 125.7 99.8)">5</text>
<text x="161.3" y="101.6" transform="rotate(-90 161.3 101.6)">13</text>
<text x="208.3" y="101.6" transform="rotate(-90 208.3 101.6)">13</text>
<text x="53.3" y="104.1">2</text>
<text x="53.3" y="106.7">1</text>
<text x="151.1" y="106.7">15</text>
<text x="151.7" y="104.1">2</text>
<text x="168.9" y="106.7">14</text>
<text x="169.5" y="104.1">3</text>
<text x="198.1" y="106.7">14</text>
<text x="198.7" y="104.1">3</text>
<text x="215.9" y="106.7">15</text>
<text x="216.5" y="104.1">2</text>
<text x="53.3" y="109.2">2</text>
<text x="151.1" y="109.2">10</text>
<text x="151.7" y="111.7">7</text>
<text x="168.9" y="109.2">11</text>
<text x="169.5" y="111.7">6</text>
<text x="198.1" y="109.2">11</text>
<text x="198.7" y="111.7">6</text>
<text x="215.9" y="109.2">10</text>
<text x="216.5" y="111.7">7</text>
<text x="151.1" y="119.4">16</text>
<text x="151.7" y="116.8">1</text>
<text x="215.9" y="119.4">16</text>
<text x="216.5" y="116.8">1</text>
<text x="151.7" y="124.4">8</text>
<text x="151.7" y="121.9">9</text>
<text x="169.5" y="121.9">4</text>
<text x="198.7" y="121.9">4</text>
<text x="216.5" y="124.4">8</text>
<text x="216.5" y="121.9">9</text>
<text x="161.3" y="129" transform="rotate(-90 161.3 129)">5</text>
<text x="208.3" y="129" transform="rotate(-90 208.3 129)">5</text>
</g>
<g font-size="1.3" fill="#725600">
<text x="227.5" y="105.1">uA_I_Source</text>
<text x="227.5" y="110.2">nA_I_Source</text>
</g>
<g font-size="1.3" fill="#989898">
<text x="188" y="115.3">R412</text>
<text x="188" y="117.8">10k</text>
<text x="195.6" y="115.3">R413</text>
<text x="195.6" y="117.8">10k</text>
</g>
</svg>
